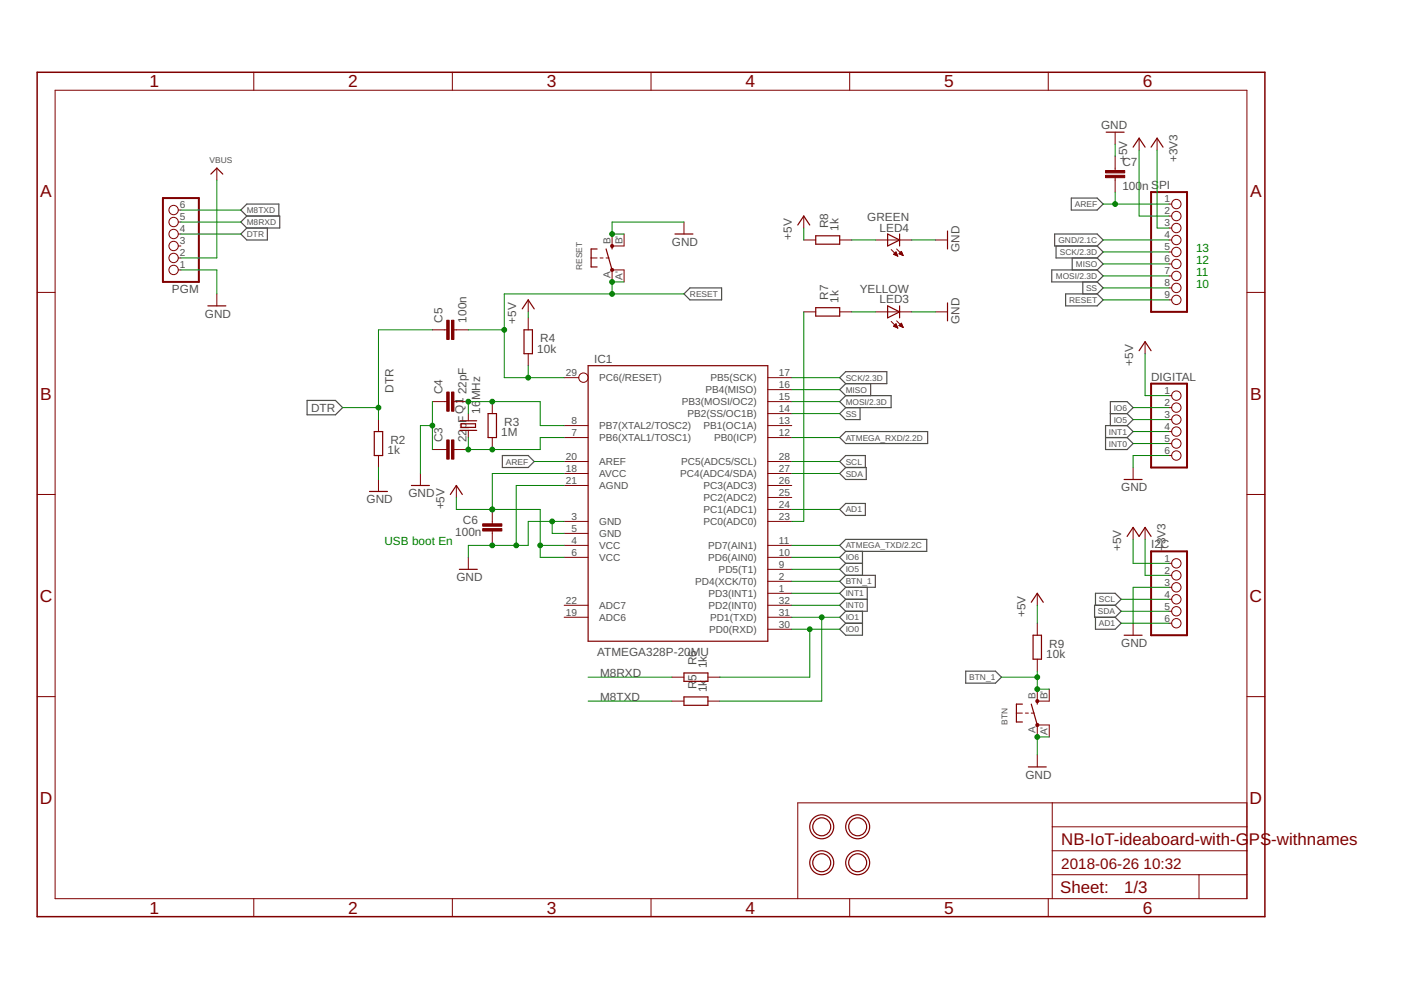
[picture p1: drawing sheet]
<svg xmlns="http://www.w3.org/2000/svg" width="297mm" height="210mm" viewBox="0 0 297 210" stroke-linecap="round" stroke-linejoin="round" font-family="sans-serif">
<g fill="none" stroke="#505050" stroke-width=".25">
<path d="M52.3 45.8l-1.2 1.3 1.2 1.2M52.3 45.8h7v2.5h-7M52.3 45.8l-1.2-1.3 1.2-1.2h6.8v2.5M52.3 48.3l-1.2 1.3 1.2 1.3h4.4v-2.6M223.6 49.6h9l1.3 1.3-1.3 1.3h-9zM223.9 52.2v2.5h8.7M227.1 42h5.5l1.3 1.3-1.3 1.2h-5.5zM227.3 54.7v2.5M229.6 59.8v2.5M232.6 52.2l1.3 1.2-1.3 1.3M232.6 54.7l1.3 1.3-1.3 1.2M232.6 57.2h-9.6v2.6h9.6"/>
<path d="M232.6 57.2l1.3 1.3-1.3 1.3M232.6 59.8l1.3 1.2-1.3 1.3M145 62.3l1.3-1.3h6.7v2.6h-6.7zM225.9 62.3h6.7l1.3 1.3-1.3 1.3h-6.7zM65.1 84.9h6l1.5 1.5-1.5 1.5h-6zM106.5 96.6h5.5l1.3 1.3-1.3 1.2h-5.5zM178 80.1l1.3-1.3h8.7v2.5h-8.7zM178 92.8l1.3-1.3h17.4v2.5h-17.4zM179.3 99.1h4.4v2.6h-4.4l-1.3-1.3zM179.3 99.1l-1.3-1.2 1.3-1.3h4.2v2.5M179.3 81.3l-1.3 1.3 1.3 1.3M179.3 83.9h9.6v2.5h-9.6"/>
<path d="M179.3 83.9l-1.3 1.3 1.3 1.2M179.3 86.4l-1.3 1.3 1.3 1.3h3.1v-2.6M184.6 81.3v2.6M234.4 92.8h4.6M235.4 87.7h3.6M239 90.2h-4.6v5.1h4.6l1.2-1.3-1.2-1.2M239 90.2l1.2 1.3-1.2 1.3M239 87.7l1.2 1.3-1.2 1.2M239 87.7l1.2-1.3-1.2-1.2h-3.6v5M178 108l1.3-1.3h4.2v2.6h-4.2zM178 115.6l1.3-1.2h17.2v2.5h-17.2zM179.3 119.4l-1.3 1.3 1.3 1.3"/>
<path d="M179.3 119.4h3.6M179.3 116.9l-1.3 1.3 1.3 1.2M182.9 116.9v5.1M179.3 127.1l-1.3 1.2 1.3 1.3M179.3 127.1h4.6M179.3 129.6l-1.3 1.3 1.3 1.2M179.3 132.1h3.6M179.3 124.5l-1.3 1.3 1.3 1.3M179.3 122h6.3v2.5h-6.3M179.3 122l-1.3 1.3 1.3 1.2M182.9 129.6v5.1h-3.6l-1.3-1.3 1.3-1.3M183.9 124.5v5.1h-4.6"/>
<path d="M232.3 130.9v2.5h4.1l1.3-1.3-1.3-1.2M232.3 128.3v-2.5h4.1l1.3 1.3-1.3 1.2M236.4 128.3h-4.3v2.6h4.3M236.4 128.3l1.3 1.3-1.3 1.3M204.7 142.3h6.4l1.2 1.3-1.2 1.2h-6.4z"/>
</g>
<g fill="none" stroke="#800000" stroke-width=".21">
<path d="M11.7 19.1h252.7v171.4h-252.7zM53.8 15.3v3.8M95.9 15.3v3.8M138 15.3v3.8M180.1 15.3v3.8M222.2 15.3v3.8M46 35.6v2.6M236.4 28v2.6M236.4 33.1v3.1M236.4 37.7v3M241.5 29.3v2.5M245.3 29.3v2.5"/>
<path d="M37.8 57.2h.6M37.8 54.7h.6M37.8 52.2h.6M37.8 49.6h.6M37.8 47.1h.6M37.8 44.5h.6M125.3 54.7h1.3M127.2 54.7h.7M128.5 54.7h.6M129.8 59.8v-2.6h2.5v2.6M129.8 49.6v2.6h2.5v-2.6M145 47.1v2.5"/>
<path d="M170.4 50.9h2.6M170.4 45.8v2.5M178 50.9h2.6M185.7 50.9h7.6M189 52.9l1.4 1.4M189.5 54h.7M189.5 53.8h.6M189.7 53.7h.4M189.8 53.6h.2M189.8 54.1h.4M189.9 53.5h.1M190 53.4l.4 .9-.9-.4z"/>
<path d="M190.1 52.8l1.4 1.4M190.1 54.2h.2M190.6 53.8l.5-.5 .4 .9zM190.7 53.8h.6M190.7 53.7h.6M190.8 53.6h.4M190.9 53.5h.3M191 54h.4M191.1 53.4h.1M191.2 54.1h.3M198.4 50.9h2.5M247.9 50.9h.5"/>
<path d="M247.9 43.3h.5M247.9 45.8h.5M247.9 48.3h.5M247.9 53.4h.5M247.9 56h.5M247.9 58.5h.5M7.9 62h3.8M46 62.3v2.6M91.7 69.9h3M96.2 69.9h3.1M112 63.6v2.5M112 67.4v2.5"/>
<path d="M112 75v2.5M170.4 66.1h2.6M178 66.1h2.6M185.7 66.1h7.6M189 68.2l1.4 1.4M189.5 69.2l.9 .4M189.5 69.2h.7M189.6 69h.5M189.7 69.3h.5M189.7 68.9h.4M189.8 68.8h.2M189.9 68.7h.1"/>
<path d="M190 68.7l-.5 .5M190 68.7l.4 .9M190 69.4h.3M190.1 68l1.4 1.4M190.3 69.5h.1M190.6 69h.7M190.7 68.9h.6M190.8 68.8h.4M190.9 69.2h.5M191 68.7h.2M191.1 68.6h.1M191.1 68.5l-.5 .5 .9 .4"/>
<path d="M191.1 68.5l.4 .9M191.2 69.3h.2M191.4 69.4h.1M198.4 66.1h2.5M242.8 72.5v2.5M247.9 61h.5M247.9 63.6h.5M264.4 62h3.8M80.2 89v2.5M80.2 96.6v2.5M91.7 85.2h3M91.7 95.3h3"/>
<path d="M96.2 85.2h3.1M96.2 95.3h3.1M99.3 87.7v1.5M99.3 91.2v1.6M104.4 85.2v2.5M104.4 92.8v2.5M119.6 80.1h3.1M119.6 90.2h5.1M119.6 92.8h5.1M119.6 97.9h5.1M162.8 80.1h5.1M162.8 90.2h5.1"/>
<path d="M162.8 92.8h5.1M162.8 97.9h5.1M162.8 82.6h5.1M162.8 85.2h5.1M162.8 87.7h5.1M240.2 99.1v2.6M247.9 83.9h.5M247.9 86.4h.5M247.9 89h.5M247.9 91.5h.5M247.9 94h.5M247.9 96.6h.5"/>
<path d="M7.9 104.8h3.8M80.2 101.7v2.5M89.1 100.4v2.5M96.8 102.9v2.6M99.3 118.2v2.5M104.4 108v3.1M104.4 112.6v3M119.6 110.6h5.1M119.6 113.1h5.1M119.6 115.6h5.1M119.6 118.2h5.1M119.6 102.9h5.1"/>
<path d="M119.6 100.4h5.1M162.8 110.6h5.1M162.8 115.6h5.1M162.8 118.2h5.1M162.8 102.9h5.1M162.8 100.4h5.1M162.8 105.5h5.1M162.8 108h5.1M240.2 111.8v2.6M242.8 111.8v2.6M247.9 119.4h.5M264.4 104.8h3.8"/>
<path d="M119.6 128.3h5.1M119.6 130.9h5.1M162.8 120.7h5.1M162.8 123.3h5.1M162.8 125.8h5.1M162.8 128.3h5.1M162.8 130.9h5.1M162.8 133.4h5.1M219.9 125.8v2.5M219.9 132.1v2.6M219.9 139.8v2.5M240.2 132.1v2.6"/>
<path d="M247.9 122h.5M247.9 124.5h.5M247.9 127.1h.5M247.9 129.6h.5M247.9 132.1h.5M7.9 147.7h3.8M142.5 143.6h2.5M142.5 148.7h2.5M150.1 143.6h2.5M150.1 148.7h2.5M215.5 151.2h1.3M217.4 151.2h.6"/>
<path d="M218.7 151.2h.6M219.9 146.1v2.6h2.6v-2.6M219.9 156.3v-2.6h2.6v2.6M264.4 147.7h3.8M219.9 160.1v2.5M223.1 170.2v20.3M223.1 175.3h41.3M264.4 170.2h-95.3v20.3M53.8 190.5v3.9M95.9 190.5v3.9M138 190.5v3.9M180.1 190.5v3.9"/>
<path d="M222.2 190.5v3.9M223.1 185.5h41.3M223.1 180.4h41.3M254.2 185.5v5"/>
<circle cx="36.8" cy="57.2" r=".99"/>
<circle cx="36.8" cy="47.1" r=".99"/>
<circle cx="36.8" cy="54.7" r=".99"/>
<circle cx="36.8" cy="49.6" r=".99"/>
<circle cx="36.8" cy="44.5" r=".99"/>
<circle cx="36.8" cy="52.2" r=".99"/>
<circle cx="249.4" cy="43.3" r=".99"/>
<circle cx="249.4" cy="45.8" r=".99"/>
<circle cx="249.4" cy="50.9" r=".99"/>
<circle cx="249.4" cy="48.3" r=".99"/>
<circle cx="249.4" cy="53.4" r=".99"/>
<circle cx="249.4" cy="56" r=".99"/>
<circle cx="249.4" cy="58.5" r=".99"/>
<circle cx="249.4" cy="61" r=".99"/>
<circle cx="249.4" cy="63.6" r=".99"/>
<circle cx="123.7" cy="80.1" r=".99"/>
<circle cx="249.4" cy="96.6" r=".99"/>
<circle cx="249.4" cy="89" r=".99"/>
<circle cx="249.4" cy="91.5" r=".99"/>
<circle cx="249.4" cy="94" r=".99"/>
<circle cx="249.4" cy="86.4" r=".99"/>
<circle cx="249.4" cy="83.9" r=".99"/>
<circle cx="249.4" cy="119.4" r=".99"/>
<circle cx="249.4" cy="127.1" r=".99"/>
<circle cx="249.4" cy="122" r=".99"/>
<circle cx="249.4" cy="124.5" r=".99"/>
<circle cx="249.4" cy="129.6" r=".99"/>
<circle cx="249.4" cy="132.1" r=".99"/>
</g>
<path d="M7.9 15.3h260.3v179.1h-260.3z" fill="none" stroke="#800000" stroke-width=".32"/>
<g fill="none" stroke="#800000" stroke-width=".25">
<path d="M44.7 36.9l1.3-1.3 1.2 1.3M234.5 28h3.8M240.2 31.2l1.3-1.9 1.3 1.9M244.1 31.2l1.2-1.9 1.3 1.9M126.6 52.8h-1.3v3.8h1.3M128.5 52.8l1.3 4.4M129.8 52.2v.6M143.1 49.6h3.8M169.1 47.7l1.3-1.9 1.3 1.9M173 50h5v1.8h-5zM188.2 49.6l2.5 1.3-2.5 1.3zM190.7 49.6v2.6"/>
<path d="M200.9 49v3.8M44.1 64.9h3.8M110.7 65.5l1.3-1.9 1.3 1.9M111.1 69.9h1.8v5.1h-1.8zM124.7 77.5h38.1v58.5h-38.1zM173 65.2h5v1.8h-5zM188.2 64.9l2.5 1.2-2.5 1.3zM190.7 64.9v2.5M200.9 64.2v3.8M241.5 74.4l1.3-1.9 1.3 1.9M79.4 91.5h1.7v5.1h-1.7zM97.5 89.2h3.6"/>
<path d="M97.5 91.2h3.6M97.8 89.9h3v.7h-3zM103.5 87.7h1.8v5.1h-1.8zM78.3 104.2h3.8M87.2 102.9h3.8M95.5 104.8l1.3-1.9 1.2 1.9M238.3 101.7h3.8M239 113.7l1.2-1.9 1.3 1.9 1.3-1.9 1.3 1.9M97.4 120.7h3.8M218.7 127.7l1.2-1.9 1.3 1.9M219 134.7h1.8v5.1h-1.8zM238.3 134.7h3.8"/>
<path d="M145 142.7h5.1v1.8h-5.1zM145 147.8h5.1v1.7h-5.1zM216.8 149.3h-1.3v3.8h1.3M218.7 149.3l1.2 4.4M219.9 148.7v.6M218 162.6h3.8"/>
<circle cx="174.2" cy="175.3" r="2.54"/>
<circle cx="174.2" cy="175.3" r="1.91"/>
<circle cx="181.8" cy="175.3" r="1.91"/>
<circle cx="181.8" cy="175.3" r="2.54"/>
<circle cx="174.2" cy="182.9" r="2.54"/>
<circle cx="174.2" cy="182.9" r="1.91"/>
<circle cx="181.8" cy="182.9" r="1.91"/>
<circle cx="181.8" cy="182.9" r="2.54"/>
</g>
<g fill="#800000" stroke="#800000" stroke-width=".21">
<path d="M234.4 37.2h4.1v.5h-4.1z"/>
<path d="M234.4 36.2h4.1v.5h-4.1z"/>
<path d="M95.7 67.9h.5v4.1h-.5z"/>
<path d="M94.7 67.9h.5v4.1h-.5z"/>
<path d="M102.3 111.1h4.1v.5h-4.1z"/>
<path d="M102.3 112.1h4.1v.5h-4.1z"/>
<path d="M95.7 83.1h.5v4.1h-.5z"/>
<path d="M94.7 83.1h.5v4.1h-.5z"/>
<path d="M95.7 93.3h.5v4h-.5z"/>
<path d="M94.7 93.3h.5v4h-.5z"/>
</g>
<path d="M34.5 42h7.7v17.8h-7.7zM244.1 40.7h7.6v25.4h-7.6zM244.1 81.3h7.6v17.8h-7.6zM244.1 116.9h7.6v17.8h-7.6z" fill="none" stroke="#800000" stroke-width=".42"/>
<g fill="#800000" stroke="#800000" stroke-width=".21">
<path d="M219.7 148.4h.5v.5h-.5z" fill-rule="evenodd"/>
<circle cx="129.8" cy="57.2" r=".33"/>
<circle cx="129.8" cy="52.1" r=".33"/>
<circle cx="219.9" cy="153.7" r=".34"/>
</g>
<g fill="none" stroke="#008000" stroke-width=".21">
<path d="M46 38.2v16.5h-7.6M236.4 30.6v2.5M241.5 31.8v14h6.4M245.3 31.8v16.5h2.6M38.4 47.1h12.7M38.4 49.6h12.7M38.4 57.2h7.6v5.1M38.4 44.5h12.7M132.3 59.8h-2.5v2.5M145 47.1h-15.2v2.5h2.5M170.4 48.3v2.6M180.6 50.9h5.1"/>
<path d="M193.3 50.9h5.1M233.9 50.9h14M233.9 43.3h14M233.9 53.4h14M233.9 56h14M233.9 58.5h14M236.4 40.7v2.6M91.7 69.9h-11.5v19.1M99.3 69.9h7.6M112 66.1v1.3M112 77.5v2.6M145 62.3h-38.1v17.8h12.7"/>
<path d="M170.4 66.1v44.5h-2.5M180.6 66.1h5.1M193.3 66.1h5.1M233.9 63.6h14M233.9 61h14M242.8 75v8.9h5.1M72.6 86.4h7.6M80.2 99.1v2.6M91.7 90.2h-2.6v10.2M91.7 85.2v10.1M99.3 87.7v-2.5h15.2v5h5.1M99.3 92.8v2.5h15.2v-2.5h5.1"/>
<path d="M113.3 97.9h6.3M167.9 97.9h10.1M167.9 80.1h10.1M167.9 82.6h10.1M167.9 85.2h10.1M167.9 87.7h10.1M167.9 92.8h10.1M240.2 86.4h7.7M240.2 94h7.7M240.2 91.5h7.7M240.2 89h7.7M247.9 96.6h-7.7v2.5"/>
<path d="M96.8 105.5v2.5h17.7v10.2h5.1M114.5 115.6h5.1M117.1 110.6v2.5h2.5M119.6 110.6h-7.6v5h-12.7v2.6M119.6 102.9h-10.1v12.7M119.6 100.4h-15.2v7.6M167.9 115.6h10.1M167.9 108h10.1M167.9 118.2h10.1M167.9 100.4h10.1M240.2 114.4v5h7.7M242.8 114.4v7.6h5.1"/>
<path d="M167.9 128.3h10.1M167.9 130.9h10.1M167.9 133.4h10.1M167.9 125.8h10.1M167.9 120.7h10.1M167.9 123.3h10.1M171.7 133.4v10.2h-19.1M174.2 130.9v17.8h-21.6M219.9 128.3v3.8M237.7 132.1h10.2M237.7 127.1h10.2M237.7 129.6h10.2"/>
<path d="M247.9 124.5h-7.7v7.6M124.7 143.6h17.8M124.7 148.7h17.8M212.3 143.6h7.6M219.9 142.3v3.8h2.6M222.5 156.3h-2.6v3.8"/>
</g>
<g fill="#008000" stroke="#008000" stroke-width=".21">
<circle cx="109.5" cy="115.6" r=".51"/>
<circle cx="104.4" cy="115.6" r=".51"/>
<circle cx="117.1" cy="110.6" r=".51"/>
<circle cx="129.8" cy="49.6" r=".51"/>
<circle cx="91.7" cy="90.2" r=".51"/>
<circle cx="219.9" cy="156.3" r=".51"/>
<circle cx="236.4" cy="43.3" r=".51"/>
<circle cx="106.9" cy="69.9" r=".51"/>
<circle cx="112" cy="80.1" r=".51"/>
<circle cx="129.8" cy="62.3" r=".51"/>
<circle cx="129.8" cy="59.8" r=".51"/>
<circle cx="80.2" cy="86.4" r=".51"/>
<circle cx="104.4" cy="85.2" r=".51"/>
<circle cx="99.3" cy="85.2" r=".51"/>
<circle cx="104.4" cy="95.3" r=".51"/>
<circle cx="99.3" cy="95.3" r=".51"/>
<circle cx="174.2" cy="130.9" r=".51"/>
<circle cx="171.7" cy="133.4" r=".51"/>
<circle cx="104.4" cy="108" r=".51"/>
<circle cx="114.5" cy="115.6" r=".51"/>
<circle cx="219.9" cy="146.1" r=".51"/>
<circle cx="219.9" cy="143.6" r=".51"/>
</g>
<g font-size="3.7" fill="#800000">
<text x="31.7" y="18.5">1</text>
<text x="73.8" y="18.5">2</text>
<text x="116" y="18.5">3</text>
<text x="158.1" y="18.5">4</text>
<text x="200.2" y="18.5">5</text>
<text x="242.3" y="18.5">6</text>
<text x="8.6" y="41.9">A</text>
<text x="265.1" y="41.9">A</text>
<text x="8.6" y="84.7">B</text>
<text x="265.1" y="84.7">B</text>
<text x="8.4" y="127.6">C</text>
<text x="264.9" y="127.6">C</text>
<text x="8.4" y="170.4">D</text>
<text x="264.9" y="170.4">D</text>
<text x="31.7" y="193.7">1</text>
<text x="73.8" y="193.7">2</text>
<text x="116" y="193.7">3</text>
<text x="158.1" y="193.7">4</text>
<text x="200.2" y="193.7">5</text>
<text x="242.3" y="193.7">6</text>
</g>
<g font-size="3.6" fill="#800000">
<text x="225" y="179.1">NB-IoT-ideaboard-with-G</text>
<text x="264.8" y="179.1">PS-withnames</text>
<text x="224.8" y="189.4">Sheet:</text>
<text x="238.3" y="189.3">1/3</text>
</g>
<g font-size="3.2" fill="#800000">
<text x="225" y="184.2">2018-06-26</text>
<text x="242.5" y="184.2">10:32</text>
</g>
<g font-size="2.5" fill="#505050">
<text x="233.4" y="27.3">GND</text>
<text x="238" y="35.3">C7</text>
<text x="239" y="34.4" transform="rotate(-90 239 34.4)">+5V</text>
<text x="249.6" y="34.4" transform="rotate(-90 249.6 34.4)">+3V3</text>
<text x="238" y="40.3">100</text>
<text x="242.2" y="40.3">n S</text>
<text x="245.7" y="40.1">PI</text>
<text x="183.9" y="46.9">GREEN</text>
<text x="142.5" y="52.1">GND</text>
<text x="167.9" y="50.9" transform="rotate(-90 167.9 50.9)">+5V</text>
<text x="175.6" y="48.3" transform="rotate(-90 175.6 48.3)">R8</text>
<text x="177.8" y="49" transform="rotate(-90 177.8 49)">1k</text>
<text x="186.5" y="49.1">LED4</text>
<text x="203.4" y="53.4" transform="rotate(-90 203.4 53.4)">GND</text>
<text x="36.5" y="62.2">PGM</text>
<text x="175.6" y="63.6" transform="rotate(-90 175.6 63.6)">R7</text>
<text x="177.8" y="64.2" transform="rotate(-90 177.8 64.2)">1k</text>
<text x="182.3" y="62.2">YELLOW</text>
<text x="186.5" y="64.3">LED3</text>
<text x="43.4" y="67.4">GND</text>
<text x="93.8" y="68.4" transform="rotate(-90 93.8 68.4)">C5</text>
<text x="98.9" y="68.4" transform="rotate(-90 98.9 68.4)">100n</text>
<text x="109.5" y="68.7" transform="rotate(-90 109.5 68.7)">+5V</text>
<text x="203.4" y="68.7" transform="rotate(-90 203.4 68.7)">GND</text>
<text x="113.9" y="74.7">10k</text>
<text x="114.5" y="72.6">R4</text>
<text x="126" y="76.9">IC1</text>
<text x="240.2" y="77.5" transform="rotate(-90 240.2 77.5)">+5V</text>
<text x="83.4" y="83.3" transform="rotate(-90 83.4 83.3)">DTR</text>
<text x="93.8" y="83.6" transform="rotate(-90 93.8 83.6)">C4</text>
<text x="98.9" y="83.6" transform="rotate(-90 98.9 83.6)">22pF</text>
<text x="244.1" y="80.7">DIGITAL</text>
<text x="66" y="87.3">DTR</text>
<text x="98.3" y="87.7" transform="rotate(-90 98.3 87.7)">Q1</text>
<text x="98.9" y="89.6" transform="rotate(-90 98.9 89.6)">F</text>
<text x="101.8" y="87.7" transform="rotate(-90 101.8 87.7)">16</text>
<text x="101.8" y="84.9" transform="rotate(-90 101.8 84.9)">MHz</text>
<text x="82.8" y="94.2">R2</text>
<text x="93.8" y="93.8" transform="rotate(-90 93.8 93.8)">C3</text>
<text x="98.9" y="93.8" transform="rotate(-90 98.9 93.8)">22</text>
<text x="98.9" y="91" transform="rotate(-90 98.9 91)">p</text>
<text x="106.3" y="92.5">1M</text>
<text x="106.9" y="90.3">R3</text>
<text x="82.2" y="96.3">1k</text>
<text x="77.7" y="106.7">GND</text>
<text x="86.6" y="105.5">GND</text>
<text x="237.7" y="104.2">GND</text>
<text x="94.2" y="108" transform="rotate(-90 94.2 108)">+5V</text>
<text x="96.5" y="113.7">100n</text>
<text x="98.2" y="111.2">C6</text>
<text x="237.7" y="116.9" transform="rotate(-90 237.7 116.9)">+5V</text>
<text x="244.1" y="116.3">I2C</text>
<text x="247.1" y="116.9" transform="rotate(-90 247.1 116.9)">+3V3</text>
<text x="96.8" y="123.3">GND</text>
<text x="217.4" y="130.9" transform="rotate(-90 217.4 130.9)">+5V</text>
<text x="222.5" y="137.3">R9</text>
<text x="237.7" y="137.2">GND</text>
<text x="126.6" y="139.1">ATMEGA328P-20MU</text>
<text x="127.2" y="143.6">M8RXD</text>
<text x="147.7" y="141" transform="rotate(-90 147.7 141)">R6</text>
<text x="149.8" y="141.7" transform="rotate(-90 149.8 141.7)">1k</text>
<text x="221.8" y="139.5">10k</text>
<text x="127.2" y="148.6">M8TXD</text>
<text x="147.7" y="146.1" transform="rotate(-90 147.7 146.1)">R</text>
<text x="147.7" y="144.3" transform="rotate(-90 147.7 144.3)">5</text>
<text x="149.8" y="146.7" transform="rotate(-90 149.8 146.7)">1k</text>
<text x="217.4" y="165.1">GND</text>
</g>
<g font-size="2.5" fill="#008000">
<text x="253.6" y="53.4">13</text>
<text x="253.6" y="58.5">11</text>
<text x="253.6" y="56">12</text>
<text x="253.6" y="61">10</text>
<text x="81.5" y="115.6">USB boot En</text>
</g>
<g font-size="2.1" fill="#505050">
<text x="38.1" y="46.7">5</text>
<text x="38.1" y="44.2">6</text>
<text x="246.9" y="42.9">1</text>
<text x="246.9" y="45.4">2</text>
<text x="246.9" y="48">3</text>
<text x="38.1" y="51.8">3</text>
<text x="38.1" y="49.3">4</text>
<text x="129.4" y="51.8" transform="rotate(-90 129.4 51.8)">B</text>
<text x="132" y="51.8" transform="rotate(-90 132 51.8)">B'</text>
<text x="246.9" y="50.5">4</text>
<text x="246.9" y="53.1">5</text>
<text x="38.1" y="56.9">1</text>
<text x="38.1" y="54.3">2</text>
<text x="129.4" y="59" transform="rotate(-90 129.4 59)">A</text>
<text x="132" y="59.4" transform="rotate(-90 132 59.4)">A'</text>
<text x="246.9" y="55.6">6</text>
<text x="246.9" y="58.1">7</text>
<text x="246.9" y="60.7">8</text>
<text x="246.9" y="63.2">9</text>
<text x="120" y="79.7">29</text>
<text x="127" y="80.8">PC6(/RESET)</text>
<text x="149.6" y="83.4">PB4(MISO)</text>
<text x="150.6" y="80.8">PB5(SCK)</text>
<text x="165.1" y="79.7">17</text>
<text x="165.1" y="82.3">16</text>
<text x="246.9" y="83.5">1</text>
<text x="121.2" y="89.9">8</text>
<text x="144.6" y="85.9">PB3(MOSI/OC2)</text>
<text x="145.7" y="88.5">PB2(SS/OC1B)</text>
<text x="165.1" y="84.8">15</text>
<text x="165.1" y="87.3">14</text>
<text x="165.1" y="89.9">13</text>
<text x="246.9" y="86.1">2</text>
<text x="246.9" y="88.6">3</text>
<text x="121.2" y="92.4">7</text>
<text x="127" y="91">PB7(XTAL2/TOSC2)</text>
<text x="127" y="93.5">PB6(XTAL1/TOSC1)</text>
<text x="149.2" y="91">PB1(OC1A)</text>
<text x="151.4" y="93.5">PB0(ICP)</text>
<text x="165.1" y="92.4">12</text>
<text x="246.9" y="91.2">4</text>
<text x="246.9" y="93.7">5</text>
<text x="120" y="97.5">20</text>
<text x="120" y="100">18</text>
<text x="127" y="98.6">AREF</text>
<text x="127" y="101.2">AVCC</text>
<text x="144.2" y="101.2">PC4(ADC4/SDA)</text>
<text x="144.4" y="98.6">PC5(ADC5/SCL)</text>
<text x="165.1" y="97.5">28</text>
<text x="165.1" y="100">27</text>
<text x="246.9" y="96.2">6</text>
<text x="120" y="102.6">21</text>
<text x="127" y="103.7">AGND</text>
<text x="149.2" y="103.7">PC3(ADC3)</text>
<text x="149.2" y="106.2">PC2(ADC2)</text>
<text x="165.1" y="102.6">26</text>
<text x="165.1" y="105.1">25</text>
<text x="165.1" y="107.7">24</text>
<text x="121.2" y="110.2">3</text>
<text x="121.2" y="112.7">5</text>
<text x="127" y="111.3">GND</text>
<text x="127" y="113.9">GND</text>
<text x="149.2" y="108.8">PC1(ADC1)</text>
<text x="149.2" y="111.3">PC0(ADC0)</text>
<text x="165.1" y="110.2">23</text>
<text x="121.2" y="115.3">4</text>
<text x="121.2" y="117.8">6</text>
<text x="127" y="116.4">VCC</text>
<text x="127" y="118.9">VCC</text>
<text x="150.1" y="116.4">PD7(AIN1)</text>
<text x="150.1" y="118.9">PD6(AIN0)</text>
<text x="165.1" y="115.3">11</text>
<text x="165.1" y="117.8">10</text>
<text x="246.9" y="119.1">1</text>
<text x="147.4" y="124">PD4(XCK/T0)</text>
<text x="152.4" y="121.5">PD5(T1)</text>
<text x="165.1" y="120.4">9</text>
<text x="165.1" y="122.9">2</text>
<text x="165.1" y="125.4">1</text>
<text x="246.9" y="121.6">2</text>
<text x="246.9" y="124.2">3</text>
<text x="120" y="128">22</text>
<text x="120" y="130.5">19</text>
<text x="127" y="129.1">ADC7</text>
<text x="127" y="131.6">ADC6</text>
<text x="150.2" y="126.6">PD3(INT1)</text>
<text x="150.2" y="129.1">PD2(INT0)</text>
<text x="150.6" y="131.6">PD1(TXD)</text>
<text x="165.1" y="128">32</text>
<text x="165.1" y="130.5">31</text>
<text x="246.9" y="126.7">4</text>
<text x="246.9" y="129.2">5</text>
<text x="246.9" y="131.8">6</text>
<text x="150.4" y="134.2">PD0(RXD)</text>
<text x="165.1" y="133.1">30</text>
<text x="219.6" y="148.3" transform="rotate(-90 219.6 148.3)">B</text>
<text x="222.1" y="148.3" transform="rotate(-90 222.1 148.3)">B'</text>
<text x="219.6" y="155.5" transform="rotate(-90 219.6 155.5)">A</text>
<text x="222.1" y="155.9" transform="rotate(-90 222.1 155.9)">A'</text>
</g>
<g font-size="1.8" fill="#505050">
<text x="44.4" y="34.6">VBUS</text>
<text x="52.3" y="47.7">M8RXD</text>
<text x="52.3" y="45.2">M8TXD</text>
<text x="227.9" y="43.9">AREF</text>
<text x="52.3" y="50.2">DTR</text>
<text x="224.4" y="51.5">GND/2.1C</text>
<text x="123.4" y="57.2" transform="rotate(-90 123.4 57.2)">RESET</text>
<text x="223.9" y="59.1">MOSI/2.3D</text>
<text x="224.7" y="54.1">SCK/2.3D</text>
<text x="228.1" y="56.6">MISO</text>
<text x="146.3" y="62.9">RESET</text>
<text x="226.7" y="64.2">RESET</text>
<text x="230.3" y="61.7">SS</text>
<text x="179.3" y="80.7">SCK/2.3D</text>
<text x="179.3" y="83.3">MISO</text>
<text x="179.3" y="85.8">MOSI/2.3D</text>
<text x="179.3" y="88.3">SS</text>
<text x="236.1" y="89.6">IO5</text>
<text x="236.1" y="87.1">IO6</text>
<text x="179.3" y="93.4">ATMEGA_RXD/2.2D</text>
<text x="235.1" y="94.7">INT0</text>
<text x="235.1" y="92.1">INT1</text>
<text x="107.3" y="98.5">AREF</text>
<text x="179.3" y="98.5">SCL</text>
<text x="179.3" y="101">SDA</text>
<text x="179.3" y="108.6">AD1</text>
<text x="179.3" y="118.8">IO6</text>
<text x="179.3" y="116.3">ATMEGA_TXD/2.2C</text>
<text x="179.3" y="121.3">IO5</text>
<text x="179.3" y="123.9">BTN_1</text>
<text x="179.3" y="129">INT0</text>
<text x="179.3" y="131.5">IO1</text>
<text x="179.3" y="126.4">INT1</text>
<text x="232.8" y="130.2">SDA</text>
<text x="233" y="127.7">SCL</text>
<text x="179.3" y="134">IO0</text>
<text x="233" y="132.8">AD1</text>
<text x="205.5" y="144.2">BTN_1</text>
<text x="213.6" y="153.7" transform="rotate(-90 213.6 153.7)">BTN</text>
</g>
</svg>
